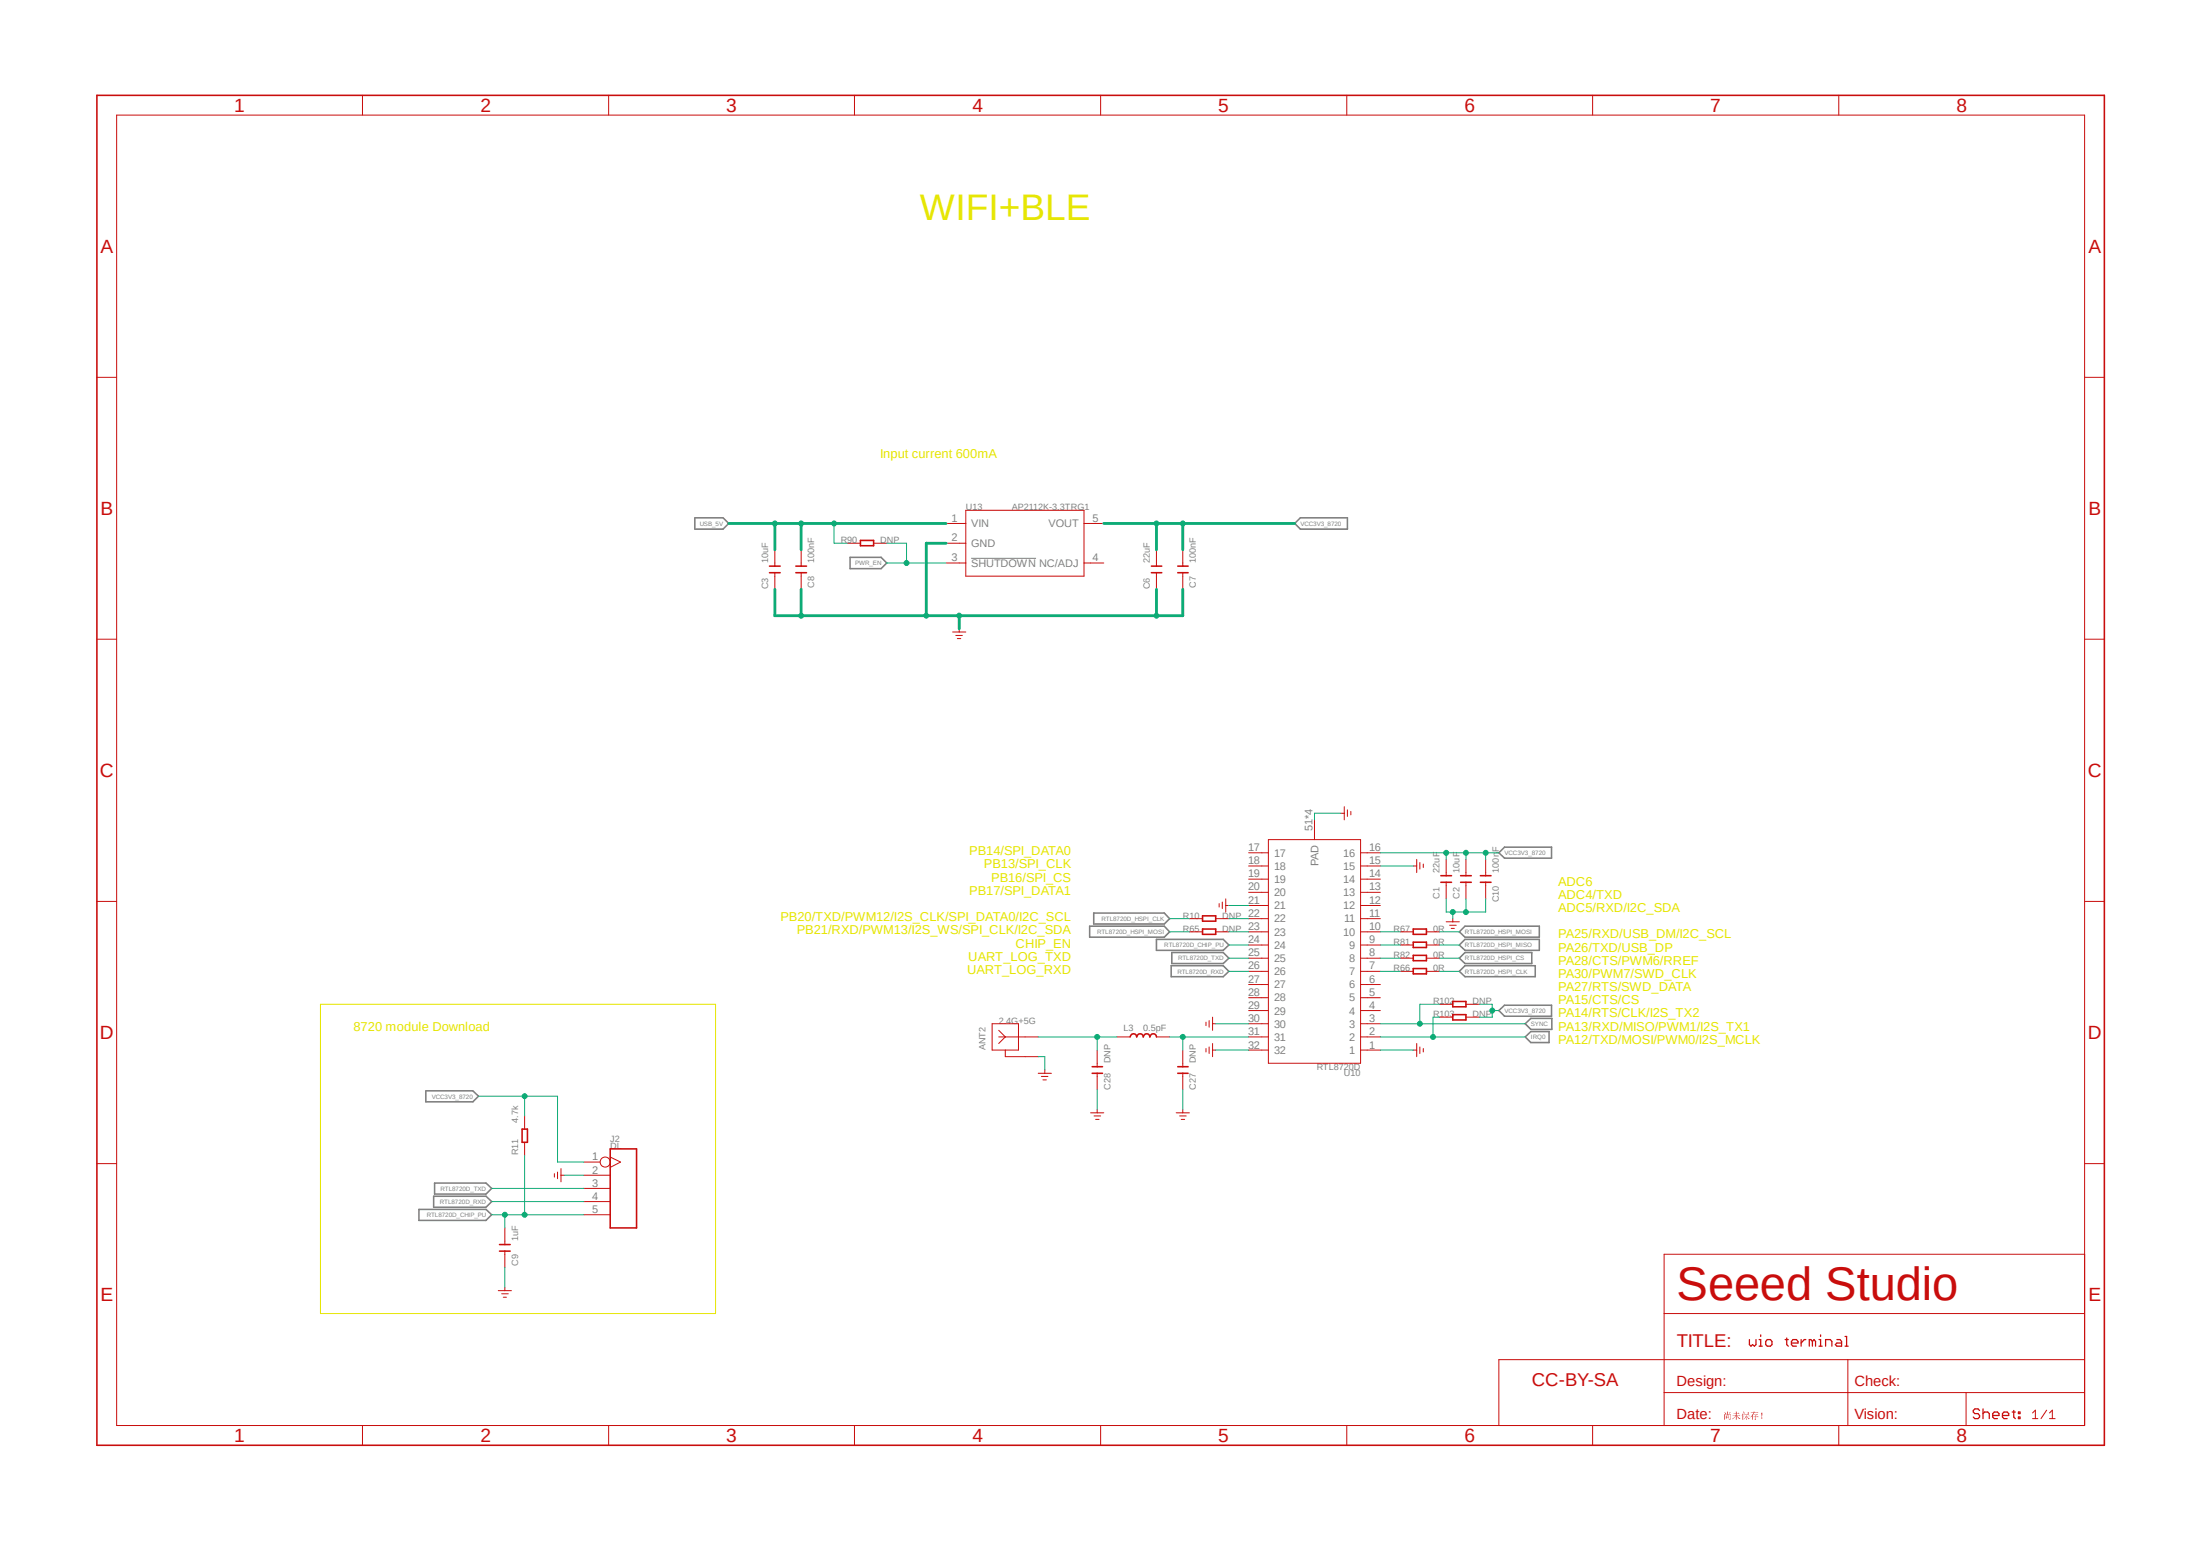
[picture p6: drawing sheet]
<svg xmlns="http://www.w3.org/2000/svg" width="297mm" height="210mm" viewBox="0 0 297 210" stroke-linecap="round" stroke-linejoin="round" font-family="sans-serif">
<path d="M101.2 4.1l94.6 201.6M195.8 4.1l-94.6 201.6" fill="none" stroke="#fff" stroke-width=".14"/>
<path d="M43.3 135.6h53.3v41.7h-53.3z" fill="none" stroke="#e6e600" stroke-width=".14"/>
<path d="M131.1 75.4h8.8" fill="none" stroke="#808080" stroke-width=".14"/>
<g fill="none" stroke="#808080" stroke-width=".21">
<path d="M93.8 69.9h3.8l.8 .8-.8 .7h-3.8zM114.8 75.2h4.2l.7 .8-.7 .8h-4.2zM175.6 69.9h6.3v1.5h-6.3l-.8-.7zM203.1 114.3h6.4v1.5h-6.4l-.7-.7zM147.1 125h10.1l.7 .8-.7 .7h-10.1zM147.7 123.2h9.5l.7 .8-.7 .7h-9.5zM156.1 126.8h9l.8 .8-.8 .7h-9zM158.1 130.3h7l.8 .8-.8 .7h-7zM158.2 128.6h6.9l.8 .7-.8 .7h-6.9zM197 127.6l.8-.8h10v1.5h-10zM197 131.1l.8-.8h9.5v1.5h-9.5zM197 129.3l.8-.7h9v1.4h-9z"/>
<path d="M197 125.8l.8-.8h10v1.5h-10zM202.4 136.4l.7-.7h6.4v1.5h-6.4zM205.9 140l.8-.8h2.4v1.5h-2.4zM205.9 138.2l.8-.7h2.8v1.4h-2.8zM57.5 147.2h6.3l.8 .8-.8 .7h-6.3zM58.7 159.7h6.9l.8 .7-.8 .8h-6.9zM56.6 163.2h9l.8 .8-.8 .7h-9zM58.5 161.5h7.1l.8 .7-.8 .7h-7.1z"/>
</g>
<g fill="none" stroke="#c90d0c" stroke-width=".14">
<path d="M15.7 15.5h265.7v176.9h-265.7zM48.9 12.9v2.6M82.2 12.9v2.6M115.4 12.9v2.6M148.6 12.9v2.6M181.8 12.9v2.6M215 12.9v2.6M248.2 12.9v2.6M13.1 50.9h2.6M281.4 50.9h2.7M104.6 74.2v2.2M104.6 77.3v2.2"/>
<path d="M108.2 74.2v2.2M108.2 77.3v2.2M114.4 73.3h1.8M117.9 73.3h1.8M127.7 70.7h2.7M127.7 73.3h2.7M127.7 76h2.7M130.4 68.9h15.9v8.9h-15.9zM146.3 70.7h2.7M146.3 76h2.7M156.1 74.2v2.2M156.1 77.3v2.2"/>
<path d="M159.7 74.2v2.2M159.7 77.3v2.2M13.1 86.3h2.6M128.6 85.3h1.8M129 85.8h.9M129.2 86.2h.5M129.5 84.9v.4M281.4 86.3h2.7M168.6 118.7h2.6M168.6 116.9h2.6M168.6 115.1h2.6M171.2 113.3h12.5v30.2h-12.5z"/>
<path d="M177.5 110.7v2.6M183.7 118.7h2.7M183.7 116.9h2.7M183.7 115.1h2.7M13.1 121.7h2.6M168.6 140h2.6M168.6 138.2h2.6M168.6 136.4h2.6M168.6 134.7h2.6M168.6 132.9h2.6M168.6 131.1h2.6M168.6 129.3h2.6"/>
<path d="M168.6 127.6h2.6M168.6 125.8h2.6M168.6 124h2.6M168.6 122.2h2.6M168.6 120.4h2.6M183.7 140h2.7M183.7 138.2h2.7M183.7 136.4h2.7M183.7 134.7h2.7M183.7 132.9h2.7M183.7 131.1h2.7M183.7 129.3h2.7"/>
<path d="M183.7 127.6h2.7M183.7 125.8h2.7M183.7 124h2.7M183.7 122.2h2.7M183.7 120.4h2.7M281.4 121.7h2.7M13.1 157.1h2.6M70.8 150.6v1.8M70.8 154.2v1.8M74.8 158.4v.5M75.3 158.2v.9M75.7 157.7v1.8"/>
<path d="M75.7 158.6h.5M168.6 141.7h2.6M183.7 141.7h2.7M281.4 157.1h2.7M67.3 174.2h1.7M67.7 174.6h.9M67.9 175.1h.5M68.2 165.7v2.3M68.2 168.9v2.2M68.2 173.7v.5M224.7 177.3h56.7M281.4 169.3h-56.7v23.1"/>
<path d="M48.9 192.4v2.7M82.2 192.4v2.7M115.4 192.4v2.7M148.6 192.4v2.7M181.8 192.4v2.7M215 192.4v2.7M224.6 183.5h-22.2v8.9M224.7 188h56.7M224.7 183.5h56.7M248.2 192.4v2.7M249.5 183.5v8.9M265.4 188v4.4"/>
<path d="M274.4 190.7l.4-.4v1.2M274.4 191.5h.7M276.3 190.3l-.8 1.2M276.7 191.5h.8M276.7 190.7l.4-.4v1.2"/>
</g>
<g fill="none" stroke="#c90d0c" stroke-width=".21">
<path d="M13.1 12.9h271v182.2h-271zM103.9 77.3h1.4M103.9 76.4h1.4M107.4 77.3h1.5M107.4 76.4h1.5M116.2 72.9h1.7v.8h-1.7zM155.4 77.3h1.4M155.4 76.4h1.4M159 77.3h1.4M159 76.4h1.4M70.5 152.4h.7v1.8h-.7zM67.4 168h1.5"/>
<path d="M67.4 168.9h1.5"/>
</g>
<g fill="none" stroke="#c90d0c" stroke-width=".17">
<path d="M236.2 180.8v.7l.2 .2 .2-.2 .3 .2 .2-.2v-.7M237.5 180.8h.2v.9M237.5 181.7h.4M237.7 180.2v.2M238.6 180.8h.4l.2 .3v.4l-.2 .2h-.4l-.2-.2v-.4zM241 180.8h.4M241.2 180.6v.9l.2 .2M241.9 181.3h.8v-.2l-.2-.3h-.4l-.2 .3v.4l.2 .2h.4M243.2 180.8v.9M243.8 180.8h-.2l-.4 .5M244.7 181.1l-.2-.3h-.2v.9M244.7 181.1v.6"/>
<path d="M244.7 181.1l.2-.3 .2 .3v.6M245.6 180.8h.2v.9M245.6 181.7h.4M245.8 180.2v.2M246.5 181.7v-.9h.6l.2 .3v.6M248 180.8h.4l.2 .3v.6h-.6l-.2-.2 .2-.2h.6M249.1 181.7h.4M249.1 180.4h.2v1.3M267.3 190.4l-.3-.2h-.4l-.2 .2v.2l.2 .2h.4l.3 .3v.2l-.3 .2h-.4l-.2-.2M267.7 190.8l.2-.2h.5l.2 .2v.7M267.7 190.2v1.3M269 191.1h.9v-.3l-.2-.2h-.5l-.2 .2v.5l.2 .2h.5"/>
<path d="M270.3 191.1h.9v-.3l-.2-.2h-.4l-.3 .2v.5l.3 .2h.4M271.7 190.6h.4M271.9 190.4v.9l.2 .2M272.5 190.6h.2v.2h-.2zM272.5 191.3h.2v.2h-.2z"/>
</g>
<path d="M232.8 190.6l.2 .1v.2zM233 191.1h.4l-.1 .4v-.1l-.3 .1zM233.1 191.1v.2h.2v-.2zM232.7 190.9h.5v-.4l.1 .1v.3l.3-.3v.1l-.2 .2h.3l-.1 .7-.3-.1h.3v-.5h-.8v.6h-.1zM234 190.8h.4v-.3l.1 .1-.1 .2 .3-.1 .1 .1h-.4v.2h.4l.1 .1h-.4l.4 .3v.1a.52 .52 0 0 1-.5-.4v.5v-.5l-.5 .5 .4-.5-.4-.1h.5v-.2zM235.5 190.6h.6v.4h-.3v.1h.3h.1h-.3l.3 .4-.1 .1-.3-.5v.5v-.4l-.4 .4 .3-.5h-.3h.4v-.1h-.3zM235.6 190.6v.3h.4v-.3zM235.4 190.5l.1 .1-.2 .2 .1 .1-.1 .7h-.1v-.7l-.1 .2zM236.3 190.7h.4l.1-.2 .1 .1-.1 .1 .5-.1 .1 .1h-.6a.91 .91 0 0 0-.2 .9v-.5l-.3 .2 .4-.6zM236.7 190.9l.5-.1 .1 .1-.2 .2v.1l.2-.1 .1 .2h-.3l-.1 .3-.1-.1h.1v-.2l-.3-.1h.3v-.2l.1 .1 .1-.2zM237.8 191.4a.08 .08 0 0 1 .1 0 .08 .08 0 0 1-.1 0zM237.8 190.7h.1v.6z" fill="#c90d0c"/>
<g fill="none" stroke="#c90d0c" stroke-width=".14">
<path d="M181 109.8h.5M181.5 108.9v1.8M181.9 109.3v.9M182.4 109.5v.5M190.8 116.9h.5M191.3 116v1.8M191.7 116.4v.9M192.2 116.6v.5M195.2 116v2.2M195.2 119.1v2.2M197.9 116v2.2M197.9 119.1v2.2"/>
<path d="M200.6 116v2.2M200.6 119.1v2.2M133.9 138.2h3.6v3.5h-3.6zM134.8 140h5.4M134.8 139.1l.9 .9-.9 .8M150.8 140h1.8M156.1 140h1.8M160.6 124h1.7M160.6 125.8h1.7M162.8 138v.4M163.2 137.8v.8M163.7 137.3v1.8"/>
<path d="M163.7 138.2h.4M164.1 124h1.8M164.1 125.8h1.8M164.6 122v.4M165 121.8v.8M165.5 121.3v1.8M165.5 122.2h.4M189 125.8h1.8M189 131.1h1.8M189 127.6h1.8M189 129.3h1.8M192.6 125.8h1.8"/>
<path d="M192.6 131.1h1.8M192.6 127.6h1.8M192.6 129.3h1.8M194.4 135.6h1.7M194.4 137.3h1.7M195.2 124.4h1.8M195.7 124.9h.9M195.9 125.3h.4M196.1 124v.4M197.9 135.6h1.8M197.9 137.3h1.8M78.8 156.8h2.2"/>
<path d="M78.8 158.6h3.6M82.4 156.2l1.4 .6-1.4 .8M135.7 141.7v.9h4.5M140.2 144.9h1.7M140.6 145.3h.9M140.8 145.8h.5M141.1 144.4v.5M147.2 150.2h1.8M147.7 150.6h.9M147.9 151.1h.5M148.1 141.7v2.3M148.1 144.9v2.2"/>
<path d="M148.1 149.7v.5M158.8 150.2h1.8M159.3 150.6h.8M159.5 151.1h.4M159.7 141.7v2.3M159.7 144.9v2.2M159.7 149.7v.5M162.8 141.5v.5M163.2 141.3v.9M163.7 141.7h.4M163.7 140.8v1.8M190.8 141.7h.5"/>
<path d="M191.3 140.8v1.8M191.7 141.3v.9M192.2 141.5v.5M78.8 160.4h3.6M78.8 162.2h3.6M78.8 164h3.6"/>
<circle cx="81.7" cy="156.8" r=".68"/>
</g>
<g fill="none" stroke="#c90d0c" stroke-width=".21">
<path d="M194.5 119.1h1.5M194.5 118.2h1.5M197.2 119.1h1.4M197.2 118.2h1.4M199.9 119.1h1.4M199.9 118.2h1.4M152.6 140a.45 .45 0 0 1 .4-.5 .45 .45 0 0 1 .5 .5 .45 .45 0 0 1 .4-.5 .45 .45 0 0 1 .4 .5 .45 .45 0 0 1 .5-.5 .45 .45 0 0 1 .4 .5 .45 .45 0 0 1 .5-.5 .45 .45 0 0 1 .4 .5M162.3 123.6h1.8v.7h-1.8zM162.3 125.4h1.8v.7h-1.8zM190.8 125.4h1.8v.7h-1.8zM190.8 130.7h1.8v.7h-1.8zM190.8 127.2h1.8v.7h-1.8z"/>
<path d="M190.8 128.9h1.8v.8h-1.8zM196.1 135.2h1.8v.7h-1.8zM196.1 136.9h1.8v.8h-1.8zM82.4 155.1h3.5v10.6h-3.5zM147.4 144.9h1.4M147.4 144h1.4M159 144.9h1.4M159 144h1.4"/>
</g>
<path d="M98.4 70.7h9.8M104.6 70.7v3.5" fill="none" stroke="#0dab76" stroke-width=".38"/>
<circle cx="104.6" cy="70.7" r=".33" fill="#0dab76"/>
<circle cx="104.6" cy="70.7" r=".33" fill="none" stroke="#0dab76" stroke-width=".14"/>
<path d="M108.2 70.7v3.5" fill="none" stroke="#0dab76" stroke-width=".38"/>
<circle cx="108.2" cy="70.7" r=".33" fill="#0dab76"/>
<g fill="none" stroke="#0dab76" stroke-width=".14">
<path d="M112.6 70.7v2.6h1.8"/>
<circle cx="108.2" cy="70.7" r=".33"/>
</g>
<path d="M108.2 70.7h19.5" fill="none" stroke="#0dab76" stroke-width=".38"/>
<circle cx="112.6" cy="70.7" r=".33" fill="#0dab76"/>
<circle cx="112.6" cy="70.7" r=".33" fill="none" stroke="#0dab76" stroke-width=".14"/>
<path d="M104.6 79.5v3.6h55.1v-3.6M156.1 79.5v3.6" fill="none" stroke="#0dab76" stroke-width=".38"/>
<circle cx="156.1" cy="83.1" r=".33" fill="#0dab76"/>
<circle cx="156.1" cy="83.1" r=".33" fill="none" stroke="#0dab76" stroke-width=".14"/>
<path d="M129.5 83.1v1.8" fill="none" stroke="#0dab76" stroke-width=".38"/>
<circle cx="129.5" cy="83.1" r=".33" fill="#0dab76"/>
<circle cx="129.5" cy="83.1" r=".33" fill="none" stroke="#0dab76" stroke-width=".14"/>
<path d="M108.2 79.5v3.6" fill="none" stroke="#0dab76" stroke-width=".38"/>
<circle cx="108.2" cy="83.1" r=".33" fill="#0dab76"/>
<circle cx="108.2" cy="83.1" r=".33" fill="none" stroke="#0dab76" stroke-width=".14"/>
<path d="M127.7 73.3h-2.6v9.8" fill="none" stroke="#0dab76" stroke-width=".38"/>
<circle cx="125.1" cy="83.1" r=".33" fill="#0dab76"/>
<g fill="none" stroke="#0dab76" stroke-width=".14">
<path d="M181 109.8h-3.5v.9M186.4 116.9h4.4M164.1 138.2h4.5M165.9 122.2h2.7M195.2 121.3v1.8h.9M197.9 121.3v1.8h2.7v-1.8M76.2 158.6h2.6M140.2 142.6h.9v1.8M148.1 147.1v2.6M159.7 147.1v2.6M164.1 141.7h4.5M186.4 141.7h4.4"/>
<path d="M68.2 171.1v2.6"/>
<circle cx="125.1" cy="83.1" r=".33"/>
</g>
<circle cx="197.9" cy="123.1" r=".33" fill="#0dab76"/>
<g fill="none" stroke="#0dab76" stroke-width=".14">
<path d="M197.9 123.1h-1.8v.9"/>
<circle cx="197.9" cy="123.1" r=".33"/>
</g>
<circle cx="196.1" cy="123.1" r=".33" fill="#0dab76"/>
<g fill="none" stroke="#0dab76" stroke-width=".14">
<path d="M70.8 156v8M66.4 164h12.4"/>
<circle cx="196.1" cy="123.1" r=".33"/>
</g>
<circle cx="70.8" cy="164" r=".33" fill="#0dab76"/>
<g fill="none" stroke="#0dab76" stroke-width=".14">
<path d="M68.2 164v1.7"/>
<circle cx="70.8" cy="164" r=".33"/>
</g>
<circle cx="68.2" cy="164" r=".33" fill="#0dab76"/>
<g fill="none" stroke="#0dab76" stroke-width=".14">
<path d="M157.9 124h2.7M165.9 127.6h2.7M165.9 131.1h2.7M165.9 129.3h2.7M194.4 131.1h2.6M194.4 137.3h-.9v2.7h-7.1M66.4 160.4h12.4M66.4 162.2h12.4"/>
<circle cx="68.2" cy="164" r=".33"/>
</g>
<circle cx="193.5" cy="140" r=".33" fill="#0dab76"/>
<g fill="none" stroke="#0dab76" stroke-width=".14">
<path d="M119.7 76h8M119.7 73.3h2.7v2.7M193.5 140h12.4"/>
<circle cx="193.5" cy="140" r=".33"/>
</g>
<circle cx="122.4" cy="76" r=".33" fill="#0dab76"/>
<g fill="none" stroke="#0dab76" stroke-width=".14">
<path d="M157.9 125.8h2.7M157.9 140h10.7M159.7 140v1.7M194.4 127.6h2.6M194.4 125.8h2.6"/>
<circle cx="122.4" cy="76" r=".33"/>
</g>
<circle cx="159.7" cy="140" r=".33" fill="#0dab76"/>
<circle cx="159.7" cy="140" r=".33" fill="none" stroke="#0dab76" stroke-width=".14"/>
<path d="M149 70.7h10.7v3.5M156.1 70.7v3.5" fill="none" stroke="#0dab76" stroke-width=".38"/>
<circle cx="156.1" cy="70.7" r=".33" fill="#0dab76"/>
<circle cx="156.1" cy="70.7" r=".33" fill="none" stroke="#0dab76" stroke-width=".14"/>
<circle cx="159.7" cy="70.7" r=".33" fill="#0dab76"/>
<g fill="none" stroke="#0dab76" stroke-width=".14">
<path d="M186.4 115.1h16M195.2 115.1v.9"/>
<circle cx="159.7" cy="70.7" r=".33"/>
</g>
<path d="M159.7 70.7h15.1" fill="none" stroke="#0dab76" stroke-width=".38"/>
<circle cx="195.2" cy="115.1" r=".33" fill="#0dab76"/>
<g fill="none" stroke="#0dab76" stroke-width=".14">
<path d="M197.9 115.1v.9"/>
<circle cx="195.2" cy="115.1" r=".33"/>
</g>
<circle cx="197.9" cy="115.1" r=".33" fill="#0dab76"/>
<g fill="none" stroke="#0dab76" stroke-width=".14">
<path d="M200.6 115.1v.9"/>
<circle cx="197.9" cy="115.1" r=".33"/>
</g>
<circle cx="200.6" cy="115.1" r=".33" fill="#0dab76"/>
<g fill="none" stroke="#0dab76" stroke-width=".14">
<path d="M70.8 150.6v-2.6h4.5v8.8h3.5"/>
<circle cx="200.6" cy="115.1" r=".33"/>
</g>
<circle cx="70.8" cy="148" r=".33" fill="#0dab76"/>
<g fill="none" stroke="#0dab76" stroke-width=".14">
<path d="M199.7 135.6h1.8v1.7h-1.8M201.5 136.4h.9M64.6 148h6.2"/>
<circle cx="70.8" cy="148" r=".33"/>
</g>
<circle cx="201.5" cy="136.4" r=".33" fill="#0dab76"/>
<g fill="none" stroke="#0dab76" stroke-width=".14">
<path d="M140.2 140h10.6M148.1 140v1.7"/>
<circle cx="201.5" cy="136.4" r=".33"/>
</g>
<circle cx="148.1" cy="140" r=".33" fill="#0dab76"/>
<g fill="none" stroke="#0dab76" stroke-width=".14">
<path d="M165.9 125.8h2.7M165.9 124h2.7M186.4 129.3h2.6M186.4 125.8h2.6M186.4 131.1h2.6M186.4 127.6h2.6M186.4 138.2h19.5M194.4 129.3h2.6M194.4 135.6h-2.7v2.6"/>
<circle cx="148.1" cy="140" r=".33"/>
</g>
<circle cx="191.7" cy="138.2" r=".33" fill="#0dab76"/>
<circle cx="191.7" cy="138.2" r=".33" fill="none" stroke="#0dab76" stroke-width=".14"/>
<text font-size="6.3" fill="#c90d0c" x="226.4" y="175.5">Seeed Studio</text>
<text font-size="5" fill="#e6e600" x="124.2" y="29.8">WIFI+BLE</text>
<g font-size="2.6" fill="#c90d0c">
<text x="31.6" y="15.1">1</text>
<text x="64.9" y="15.1">2</text>
<text x="98" y="15.1">3</text>
<text x="131.3" y="15.1">4</text>
<text x="164.5" y="15.1">5</text>
<text x="197.7" y="15.1">6</text>
<text x="230.9" y="15.1">7</text>
<text x="264.1" y="15.1">8</text>
<text x="13.5" y="34.1">A</text>
<text x="281.9" y="34.1">A</text>
<text x="13.5" y="69.5">B</text>
<text x="281.9" y="69.5">B</text>
<text x="13.5" y="104.9">C</text>
<text x="281.9" y="104.9">C</text>
<text x="13.5" y="140.2">D</text>
<text x="281.9" y="140.2">D</text>
<text x="13.5" y="175.6">E</text>
<text x="281.9" y="175.6">E</text>
<text x="31.6" y="194.6">1</text>
<text x="64.9" y="194.6">2</text>
<text x="98" y="194.6">3</text>
<text x="131.3" y="194.6">4</text>
<text x="164.5" y="194.6">5</text>
<text x="197.7" y="194.6">6</text>
<text x="230.9" y="194.6">7</text>
<text x="264.1" y="194.6">8</text>
</g>
<g font-size="2.5" fill="#c90d0c">
<text x="226.4" y="181.7">TITLE:</text>
<text x="206.8" y="187.1">CC-BY-SA</text>
</g>
<g font-size="2" fill="#c90d0c">
<text x="226.4" y="187.1">Design:</text>
<text x="226.4" y="191.5">Date:</text>
<text x="250.4" y="187.1">Check:</text>
<text x="250.4" y="191.5">Vision:</text>
</g>
<g font-size="1.7" fill="#e6e600">
<text x="118.8" y="61.8">Input current 600mA</text>
<text x="130.9" y="115.4">PB14/SPI_DATA0</text>
<text x="132.8" y="117.2">PB13/SPI_CLK</text>
<text x="133.8" y="119">PB16/SPI_CS</text>
<text x="210.4" y="119.5">ADC6</text>
<text x="105.4" y="124.3">PB20/TXD/PWM12/I2S_CLK/SPI_DATA0/I2C_SCL</text>
<text x="130.9" y="120.8">PB17/SPI_DATA1</text>
<text x="210.4" y="121.3">ADC4/TXD</text>
<text x="210.4" y="123.1">ADC5/RXD/I2C_SDA</text>
<text x="107.6" y="126.1">PB21/RXD/PWM13/I2S_WS/SPI_CLK/I2C_SDA</text>
<text x="130.6" y="131.4">UART_LOG_RXD</text>
<text x="130.7" y="129.7">UART_LOG_TXD</text>
<text x="137.1" y="127.9">CHIP_EN</text>
<text x="210.4" y="130.2">PA28/CTS/PWM6/RREF</text>
<text x="210.4" y="126.7">PA25/RXD/USB_DM/I2C_SCL</text>
<text x="210.4" y="128.4">PA26/TXD/USB_DP</text>
<text x="210.4" y="132">PA30/PWM7/SWD_CLK</text>
<text x="210.4" y="133.8">PA27/RTS/SWD_DATA</text>
<text x="210.4" y="135.6">PA15/CTS/CS</text>
<text x="210.4" y="137.3">PA14/RTS/CLK/I2S_TX2</text>
<text x="47.7" y="139.1">8720 module Download</text>
<text x="210.4" y="139.1">PA13/RXD/MISO/PWM1/I2S_TX1</text>
<text x="210.4" y="140.9">PA12/TXD/MOSI/PWM0/I2S_MCLK</text>
</g>
<g font-size="1.5" fill="#808080">
<text x="128.4" y="70.4">1</text>
<text x="131.1" y="71.2">VIN</text>
<text x="141.6" y="71.2">VOUT</text>
<text x="147.5" y="70.4">5</text>
<text x="128.4" y="73.1">2</text>
<text x="128.4" y="75.7">3</text>
<text x="131.1" y="73.8">GND</text>
<text x="131.1" y="76.5">SHUTDOWN NC/ADJ</text>
<text x="147.5" y="75.7">4</text>
<text x="177.2" y="112.2" transform="rotate(-90 177.2 112.2)">51*4</text>
<text x="168.5" y="114.9">17</text>
<text x="168.5" y="116.6">18</text>
<text x="168.5" y="118.4">19</text>
<text x="172" y="115.6">17</text>
<text x="172" y="117.4">18</text>
<text x="172" y="119.2">19</text>
<text x="178" y="116.9" transform="rotate(-90 178 116.9)">PAD</text>
<text x="181.4" y="119.2">14</text>
<text x="181.4" y="117.4">15</text>
<text x="181.4" y="115.6">16</text>
<text x="184.8" y="118.4">14</text>
<text x="184.8" y="116.6">15</text>
<text x="184.8" y="114.9">16</text>
<text x="168.5" y="120.2">20</text>
<text x="168.5" y="122">21</text>
<text x="168.5" y="123.7">22</text>
<text x="168.5" y="125.5">23</text>
<text x="172" y="120.9">20</text>
<text x="172" y="122.7">21</text>
<text x="172" y="124.5">22</text>
<text x="181.4" y="122.7">12</text>
<text x="181.4" y="120.9">13</text>
<text x="181.5" y="124.5">11</text>
<text x="184.8" y="125.5">10</text>
<text x="184.8" y="123.7">11</text>
<text x="184.8" y="122">12</text>
<text x="184.8" y="120.2">13</text>
<text x="168.5" y="127.3">24</text>
<text x="168.5" y="129.1">25</text>
<text x="168.5" y="130.9">26</text>
<text x="172" y="126.3">23</text>
<text x="172" y="128.1">24</text>
<text x="172" y="129.8">25</text>
<text x="172" y="131.6">26</text>
<text x="181.4" y="126.3">10</text>
<text x="182.2" y="131.6">7</text>
<text x="182.2" y="129.8">8</text>
<text x="182.2" y="128.1">9</text>
<text x="184.8" y="130.9">7</text>
<text x="184.8" y="129.1">8</text>
<text x="184.8" y="127.3">9</text>
<text x="168.5" y="132.6">27</text>
<text x="168.5" y="134.4">28</text>
<text x="168.5" y="136.2">29</text>
<text x="168.5" y="138">30</text>
<text x="172" y="133.4">27</text>
<text x="172" y="135.2">28</text>
<text x="172" y="136.9">29</text>
<text x="182.2" y="136.9">4</text>
<text x="182.2" y="135.2">5</text>
<text x="182.2" y="133.4">6</text>
<text x="184.8" y="138">3</text>
<text x="184.8" y="136.2">4</text>
<text x="184.8" y="134.4">5</text>
<text x="184.8" y="132.6">6</text>
<text x="168.5" y="139.7">31</text>
<text x="168.5" y="141.5">32</text>
<text x="172" y="138.7">30</text>
<text x="172" y="140.5">31</text>
<text x="172" y="142.3">32</text>
<text x="182.2" y="142.3">1</text>
<text x="182.2" y="140.5">2</text>
<text x="182.2" y="138.7">3</text>
<text x="184.8" y="141.5">1</text>
<text x="184.8" y="139.7">2</text>
<text x="79.9" y="156.6">1</text>
<text x="79.9" y="158.4">2</text>
<text x="79.9" y="160.2">3</text>
<text x="79.9" y="162">4</text>
<text x="79.9" y="163.7">5</text>
</g>
<g font-size="1.2" fill="#808080">
<text x="130.4" y="68.9">U13</text>
<text x="136.6" y="68.9">AP2112K-3.3TRG1</text>
<text x="103.7" y="76" transform="rotate(-90 103.7 76)">10uF</text>
<text x="109.9" y="76" transform="rotate(-90 109.9 76)">100nF</text>
<text x="113.5" y="73.3">R90</text>
<text x="118.8" y="73.3">DNP</text>
<text x="155.2" y="76" transform="rotate(-90 155.2 76)">22uF</text>
<text x="161.5" y="76" transform="rotate(-90 161.5 76)">100nF</text>
<text x="103.7" y="79.5" transform="rotate(-90 103.7 79.5)">C3</text>
<text x="109.9" y="79.3" transform="rotate(-90 109.9 79.3)">C8</text>
<text x="155.2" y="79.5" transform="rotate(-90 155.2 79.5)">C6</text>
<text x="161.5" y="79.3" transform="rotate(-90 161.5 79.3)">C7</text>
<text x="194.4" y="117.8" transform="rotate(-90 194.4 117.8)">22uF</text>
<text x="197" y="117.8" transform="rotate(-90 197 117.8)">10uF</text>
<text x="202.4" y="117.8" transform="rotate(-90 202.4 117.8)">100nF</text>
<text x="159.7" y="124">R10</text>
<text x="159.7" y="125.8">R65</text>
<text x="165" y="124">DNP</text>
<text x="165" y="125.8">DNP</text>
<text x="188.1" y="125.8">R67</text>
<text x="193.5" y="125.8">0R</text>
<text x="194.4" y="121.3" transform="rotate(-90 194.4 121.3)">C1</text>
<text x="197" y="121.3" transform="rotate(-90 197 121.3)">C2</text>
<text x="202.4" y="121.8" transform="rotate(-90 202.4 121.8)">C10</text>
<text x="188.1" y="131.1">R66</text>
<text x="188.1" y="127.6">R81</text>
<text x="188.1" y="129.3">R82</text>
<text x="193.5" y="131.1">0R</text>
<text x="193.5" y="127.6">0R</text>
<text x="193.5" y="129.3">0R</text>
<text x="193.5" y="135.6">R102</text>
<text x="193.5" y="137.3">R103</text>
<text x="198.8" y="135.6">DNP</text>
<text x="198.8" y="137.3">DNP</text>
<text x="133.1" y="141.8" transform="rotate(-90 133.1 141.8)">ANT2</text>
<text x="134.8" y="138.2">2.4G+5G</text>
<text x="149.9" y="143.5" transform="rotate(-90 149.9 143.5)">DNP</text>
<text x="151.7" y="139.1">L3</text>
<text x="154.3" y="139.1">0.5pF</text>
<text x="161.5" y="143.5" transform="rotate(-90 161.5 143.5)">DNP</text>
<text x="149.9" y="147.1" transform="rotate(-90 149.9 147.1)">C28</text>
<text x="161.5" y="147.1" transform="rotate(-90 161.5 147.1)">C27</text>
<text x="177.8" y="144.4">RTL8720D</text>
<text x="181.4" y="145.3">U10</text>
<text x="69.9" y="156" transform="rotate(-90 69.9 156)">R11</text>
<text x="69.9" y="151.5" transform="rotate(-90 69.9 151.5)">4.7k</text>
<text x="82.4" y="155.1">DL</text>
<text x="82.4" y="154.2">J2</text>
<text x="69.9" y="167.5" transform="rotate(-90 69.9 167.5)">1uF</text>
<text x="69.9" y="170.9" transform="rotate(-90 69.9 170.9)">C9</text>
</g>
<g font-size=".8" fill="#808080">
<text x="94.5" y="71">USB_5V</text>
<text x="175.6" y="71">VCC3V3_8720</text>
<text x="115.4" y="76.3">PWR_EN</text>
<text x="203.1" y="115.4">VCC3V3_8720</text>
<text x="148.7" y="124.3">RTL8720D_HSPI_CLK</text>
<text x="148.1" y="126.1">RTL8720D_HSPI_MOSI</text>
<text x="157.2" y="127.8">RTL8720D_CHIP_PU</text>
<text x="159" y="131.4">RTL8720D_RXD</text>
<text x="159" y="129.6">RTL8720D_TXD</text>
<text x="197.8" y="131.4">RTL8720D_HSPI_CLK</text>
<text x="197.8" y="127.8">RTL8720D_HSPI_MISO</text>
<text x="197.8" y="126.1">RTL8720D_HSPI_MOSI</text>
<text x="197.8" y="129.6">RTL8720D_HSPI_CS</text>
<text x="203.1" y="136.7">VCC3V3_8720</text>
<text x="206.7" y="140.3">IRQ0</text>
<text x="206.7" y="138.5">SYNC</text>
<text x="58.3" y="148.3">VCC3V3_8720</text>
<text x="59.5" y="160.7">RTL8720D_TXD</text>
<text x="57.6" y="164.3">RTL8720D_CHIP_PU</text>
<text x="59.4" y="162.5">RTL8720D_RXD</text>
</g>
</svg>
